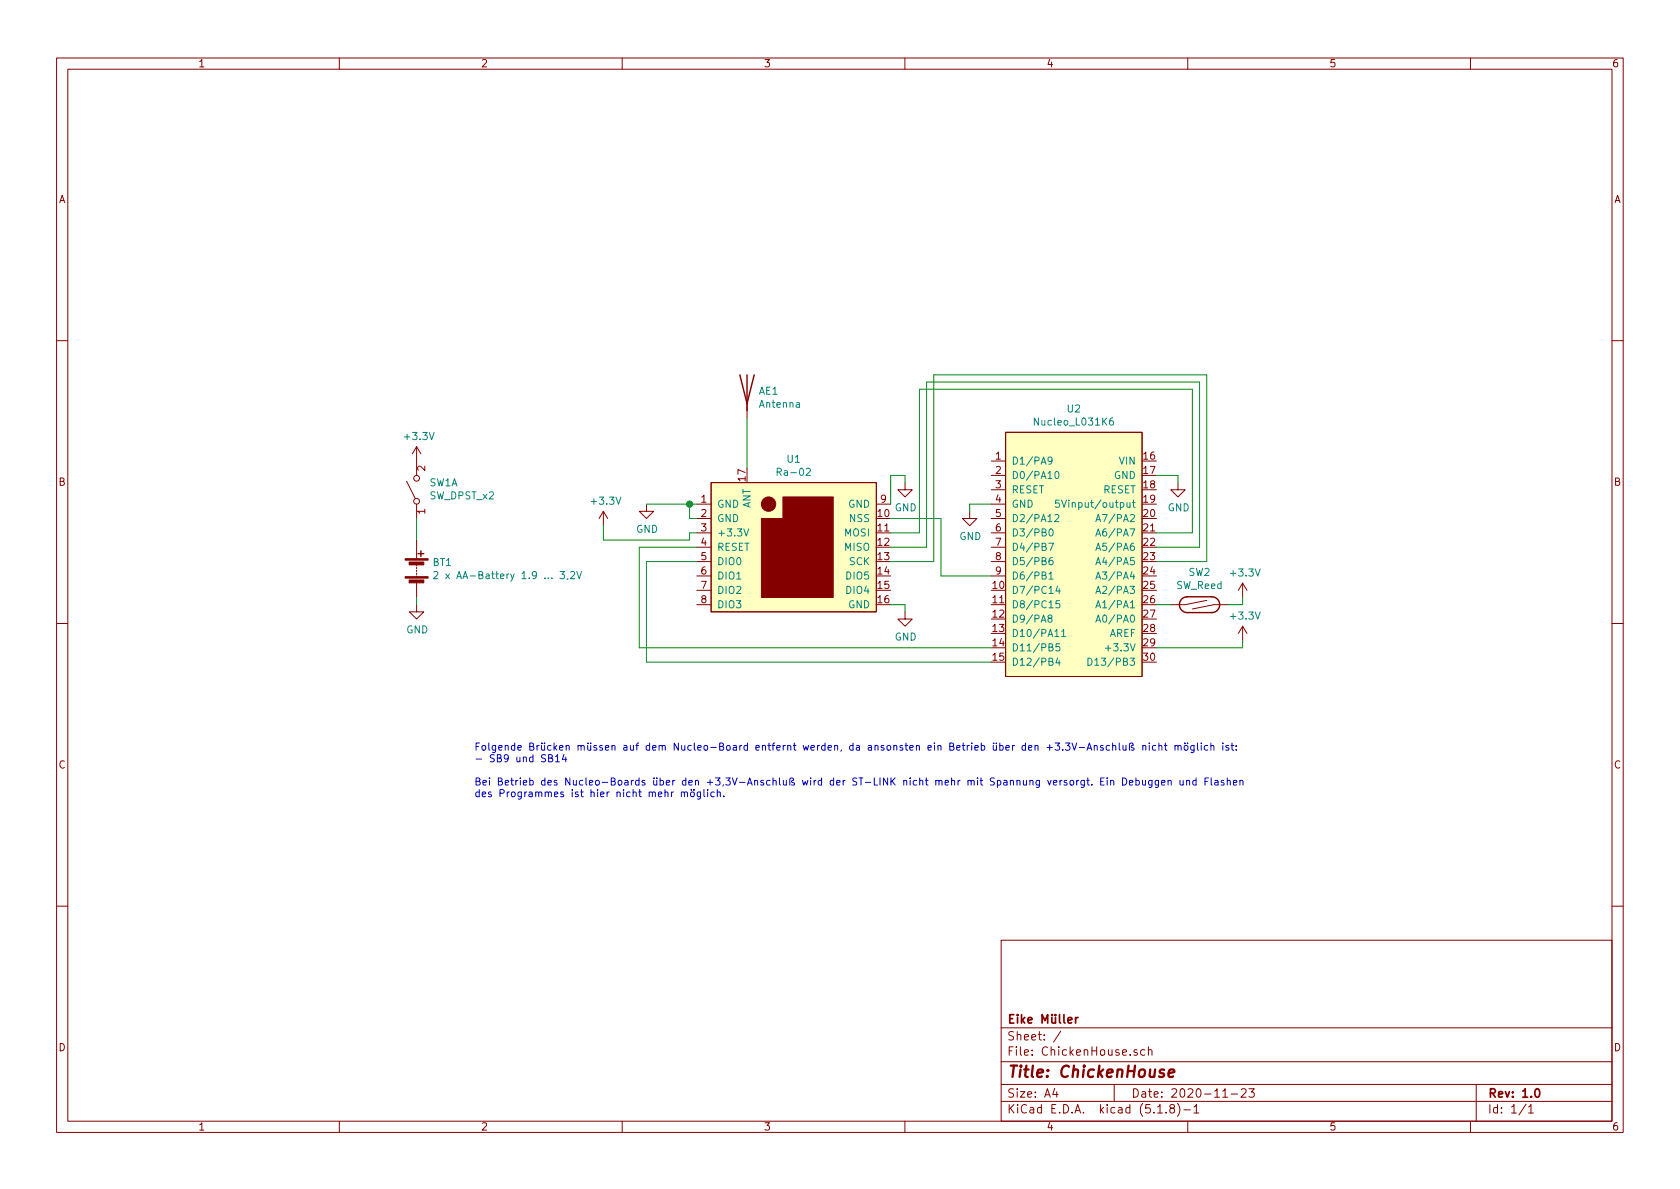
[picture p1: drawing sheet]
<svg xmlns="http://www.w3.org/2000/svg" width="297mm" height="210mm" viewBox="0 0 297 210" stroke-linecap="round" stroke-linejoin="round" font-family="sans-serif">
<g fill="none" stroke="#840000" stroke-width=".18">
<path d="M10 10.3h277v189.9h-277zM12 12.2h273v186.1h-273zM60 10.3v1.9M110 10.3v1.9M160 10.3v1.9M210 10.3v1.9M260 10.3v1.9M10 60.2h2M73.7 79v5.1M73.7 79l-.8 1.3M73.7 79l.7 1.3M132.1 71.4v2.5"/>
<path d="M177.8 76.4h24.1v43.2h-24.1zM285 60.2h2M71.9 85.1l1.5 3M73.7 89.1v2.6M73.7 95.5v3.3M73.7 99.8v.3M106.7 90.4l-.8 1.3M106.7 90.4v2.6M106.7 90.4l.7 1.3M114.3 89.1v1.3h1.3l-1.3 1.3-1.3-1.3h1.3M123.2 89.1h2.5M123.2 91.7h2.5"/>
<path d="M123.2 94.2h2.5M123.2 96.8h2.5M123.2 99.3h2.5M125.7 85.3h29.2v22.9h-29.2zM154.9 89.1h2.6M160 85.3v1.3h1.3l-1.3 1.3-1.3-1.3h1.3M171.4 90.4v1.3h1.3l-1.3 1.3-1.2-1.3h1.2M175.3 89.1h2.5M175.3 91.7h2.5M175.3 94.2h2.5M175.3 96.8h2.5M175.3 99.3h2.5"/>
<path d="M175.3 81.5h2.5M175.3 84.1h2.5M175.3 86.6h2.5M208.3 85.3v1.3h1.2l-1.2 1.3-1.3-1.3h1.3M10 110.3h2M73.7 106.9v1.3h1.2l-1.2 1.3-1.3-1.3h1.3M73.7 100.3v.3M73.7 100.8v.3M73.7 101.3v.3M73.7 101.8v.3M73.7 103.1v2.6M123.2 101.8h2.5"/>
<path d="M123.2 104.4h2.5M123.2 106.9h2.5M160 108.2v1.3h1.3l-1.3 1.2-1.3-1.2h1.3M175.3 101.8h2.5M213.4 106.2l-3.9 .7h-2.5M217.2 106.9h-2.6l-3.8 .8M219.7 110.7l-.8 1.3M219.7 103.1v2.6M219.7 110.7v2.6M219.7 110.7l.8 1.3M219.7 103.1l-.8 1.3M219.7 103.1l.8 1.3"/>
<path d="M285 110.3h2M10 160.2h2M177 166.3h108v32h-108zM285 160.2h2M60 198.3v1.9M110 198.3v1.9M160 198.3v1.9M177 194.8h108M177 191.8h108M177 187.8h108M177 181.8h108M186.5 192.5l-.4 1h1"/>
<path d="M186.8 193v1M187.6 182.3l-1.3 2M197 191.8v3M201 185.7l-.3-.1-.2 .2 .1 .2 .4 .2v.3h-.5M202.4 185.7l-.4-.1-.3 .3 .1 .6 .2 .1 .4-.1M203 185.7l.3-.1 .3 .1 .1 .9M203 185.1v1.5M204.7 196.8h.8M206.2 196.7v.1M207.1 196l-.3-.3 .2-.3a.48 .48 0 0 1 .6 .1l-.1 .4a.52 .52 0 0 0-.6 .2 .52 .52 0 0 0 .1 .6l.4 .1 .2-.1 .1-.4-.3-.3M208.2 195.1a1.71 1.71 0 0 1 0 2.3M209.3 196.3h1.2"/>
<path d="M210 198.3v1.9M211.1 195.8l.4-.5v1.5M211.1 196.8h.9M216.2 194h.8M217.7 193.5h1.1M219.5 192.7l.2-.2h.3l.3 .2v.3v.2l-.9 .8h.9M220.8 192.5h1l-.5 .6 .4 .1v.7l-.2 .1-.7-.1M260 198.3v1.9M261 191.8v6.5M269.8 195.2l-1.2 2M270.3 195.8l.4-.5v1.5M270.3 196.8h.8"/>
<circle cx="73.7" cy="88.6" r=".51"/>
<circle cx="73.7" cy="84.6" r=".51"/>
</g>
<path d="M190.2 179.9v1M190.6 179.9l-.4 .3M271.5 192.7l.2-.2a.81 .81 0 0 1 .6 .6 .81 .81 0 0 1-.3 .8l-.1 .1a.79 .79 0 0 1-.4-1.3z" fill="none" stroke="#840000" stroke-width=".3"/>
<path d="M206.6 189.8l1-.2v-.4h-.8l-.2 1 .2 .2 .6-.1" fill="none" stroke="#840000" stroke-width=".41"/>
<g fill="#ffffc2" stroke="#ffffc2" stroke-width=".18">
<path d="M125.7 85.3h29.2v22.9h-29.2z"/>
<path d="M177.8 76.4h24.1v43.2h-24.1z"/>
</g>
<g fill="#840000" stroke="#840000" stroke-width=".18">
<path d="M134.6 91.7h3.8v-3.8h8.9v17.8h-12.7z"/>
<path d="M71.6 102h4.1v.2h-4.1z"/>
<path d="M71.6 98.8h4.1v.3h-4.1z"/>
<path d="M72.3 102.6h2.6v.5h-2.6z"/>
<path d="M72.3 99.4h2.6v.5h-2.6z"/>
<circle cx="135.9" cy="89.1" r="1.27"/>
</g>
<g fill="none" stroke="#008484" stroke-width=".18">
<path d="M196.8 73.9h-.3a.79 .79 0 0 0-.1 1.3l.4-.1v-.6l-.4-.1-.2 .2M131.5 93.5l.5 1.3 .4-1.3M137.4 83.5l.6-.1 .2-.2-.1-.3-.2-.1h-.5v1.3M142.6 82.9l.5-.1 .2 .4-.1 .2-.7 .7h.8M185.4 96.1h.9l-.6 1.2M185.6 93.6l.2-.1a.67 .67 0 0 1 .4 .7 .67 .67 0 0 1-.4 .6l-.3-.2v-.3zM186 81.4l-.2 .2h-.3l-.2-.2v-.5l.2-.1h.3l.2 .3a.97 .97 0 0 1-.2 .9l-.4 .1M186.1 98.6l-.5 .1-.1 .5v.5l.2 .2 .4-.1 .1-.2-.1-.4-.4-.1-.2 .2M186.5 91.1l.5-.1 .2 .3v.2l-.8 .7h.8M186.6 83.5l.2-.1a.67 .67 0 0 1 .4 .6 .67 .67 0 0 1-.4 .6l-.2-.1-.1-.4zM187.3 88.4h-.6l-.1 .6 .5-.1 .3 .3v.3l-.3 .2-.5-.1M187.7 88.4l.4 1.3 .4-1.3"/>
<path d="M193.8 92.2l.4-1.2 .4 1.2M193.8 94.8l.4-1.3 .4 1.3M193.8 97.3l.4-1.2 .4 1.2M193.8 99.9l.4-1.3 .4 1.3M193.9 91.9h.6M193.9 94.4h.6M193.9 97h.6M193.9 99.5h.6M200.2 88.9h.5M200.4 88.4v1.1l.3 .2M76.7 101.2l.5-.1 .2 .3v.2l-.8 .7h.8M100.4 102.3l-.1 .2"/>
<path d="M100.9 101.2l.5-.1 .2 .3-.8 .9h.8M102 101.1l.4 1.2 .4-1.2M185.5 101.5l.3-.4v1.3M185.5 102.4h.7M185.5 109.3l-.2-.1v-.3l.2-.1h.4l.1 .4-.6 .2-.1 .1v.3l.2 .2h.4l.1-.2v-.4l-.2-.1M186.5 112.6h.7M187 103.6l-.3 .9h.8M187 116.3l-.3 .9h.8M187.3 104.1v.8M187.3 116.8v.8M187.4 106.2h-.7v.6l.2-.1 .5 .1v.6l-.2 .1-.5-.1M187.4 113.8h-.7v.6l.2-.1 .5 .1v.6l-.2 .1-.5-.1"/>
<path d="M187.7 111.7l.4-.4v1.3M187.7 112.6h.7M192.4 116.4a.64 .64 0 0 1 .7 .6 .64 .64 0 0 1-.7 .6zM193.8 102.4l.4-1.3 .4 1.3M193.8 104.9l.4-1.2 .4 1.2M193.8 107.5l.4-1.3 .4 1.3M193.8 110l.4-1.2 .4 1.2M193.9 102.1h.6M193.9 104.6h.6M193.9 107.1h.6M193.9 109.7h.6M195.5 114.6h.9"/>
</g>
<path d="M130.8 66.3l1.3 5.1 1.2-5.1M132.1 66.3v6.3M73.9 97.9h1M74.4 97.4v1M209.8 105.5h4.4a1.4 1.4 0 0 1 1.4 1.4 1.4 1.4 0 0 1-1.4 1.4h-4.3a1.4 1.4 0 0 1-1.4-1.4 1.4 1.4 0 0 1 1.4-1.4" fill="none" stroke="#840000" stroke-width=".25"/>
<g fill="none" stroke="#008400" stroke-width=".18">
<path d="M132.1 73.9v8.9M73.7 91.7v3.8M106.7 93v2.5h15.2v-1.3h1.3M114.3 89.1h8.9M121.9 89.1v2.6h1.3M123.2 96.8h-10.2v17.7h62.3M123.2 99.3h-8.9v17.8h61M157.5 94.2h5.1v-25.4h48.2v25.4h-6.3M157.5 96.8h6.3v-29.2h48.3v29.2h-7.6M157.5 99.3h7.6v-33h48.3v33h-8.9M157.5 91.7h8.9v10.1h8.9M160 85.3v-1.2h-2.5v5"/>
<path d="M175.3 89.1h-3.9v1.3M204.5 84.1h3.8v1.2M73.7 105.7v1.2M157.5 106.9h2.5v1.3M204.5 106.9h2.5M219.7 105.7v1.2h-2.5M219.7 113.3v1.2h-15.2"/>
</g>
<g fill="none" stroke="#0000c2" stroke-width=".18">
<path d="M97 134.1l.6-.1v-.4l-.6-.2v1.3h.5l.2-.2v-.2l-.3-.2M98.2 133.8l.4-.4v1.3M98.2 134.7h.7M99.7 133.4l-.3 .9h.8M100 133.9v.8M124.5 139.6v1.1l.1 .2M126.8 139.6v1.3M190.8 132.2h1M192.2 132.7l.4-1.3 .4 1.3M192.3 132.3h.6M193 138.7v.1M193.5 131.9l.1-.1 .4 .1v.8"/>
<path d="M193.5 131.8v.9M194.6 138.2h.4M195 131.9l-.3-.1-.1 .2v.2l.4 .1v.3h-.4M195.2 137.6h-.6v1.2h.6M195.8 137.6v.1M195.8 138v.8M196.2 131.9l-.4-.1-.2 .2 .1 .6h.5M196.4 138.1l.1-.1h.3l.1 .8M196.4 138v.8M196.7 131.9l.2-.1 .3 .1 .1 .8M196.7 131.4v1.3M197.9 131.4v1.1l.2 .2"/>
<path d="M198.5 137.6a.64 .64 0 0 1 .7 .6 .64 .64 0 0 1-.7 .6zM198.6 131.8v.8l.3 .1 .2-.2M199.1 131.8v.9M199.7 138.4l.6-.1-.1-.3h-.3l-.2 .2v.6h.5M200 132.6h.5v-.3l-.4-.1-.1-.2 .1-.1 .3-.1a.34 .34 0 0 0-.3-.4 .34 .34 0 0 0-.4 .2v1.1M200.8 138h.4l.2 .2-.1 .6h-.5M200.8 137.6v1.2M202 138l.1 .8h.3l.1-.1M202.1 131.9l.1-.1 .3 .1 .1 .8M202.1 131.8v.9M202.5 138v.8M203.2 131.4v.1"/>
<path d="M203.2 131.8v.9M203.7 138l-.1 1.1-.1 .2-.4-.1M203.7 138h-.4l-.2 .2 .1 .6h.5M204.3 131.9l-.3-.1-.2 .2 .1 .6h.4M204.8 138v1.1l-.2 .2-.3-.1M204.8 138h-.3l-.3 .2 .1 .6h.5M204.9 131.9l.2-.1 .3 .1v.8M204.9 131.4v1.3M205.4 138.4l.6-.1-.1-.3h-.3l-.2 .2v.6h.5M205.9 131.8h.4M206 131.4v1.1l.3 .2M206.5 138.1l.2-.1h.3l.1 .8"/>
<path d="M206.5 138v.8M207.7 131.9l.2-.1 .3 .1 .1 .8M207.7 131.8v.9M208.3 132l.2-.2 .3 .1v.8M208.6 138l.1 .8h.3l.2-.1M209.2 138v.8M209.4 131.9l.2-.1 .4 .1v.5l-.1 .2-.3 .1-.2-.2zM209.5 131.4v.1M209.8 138.1l.2-.1h.3v.8M209.8 138v.8M210 131.4v.1M211.1 131.8v1.2l-.2 .1-.3-.1"/>
<path d="M211.1 131.9l-.3-.1-.3 .2 .1 .6h.5M211.5 138h-.4l-.2 .2 .1 .6h.5M211.5 137.6v1.2M211.7 131.4v1.1l.2 .2M212.4 131.4v.1M212.4 131.8v.9M213.1 138.2h.4M213.5 131.9l-.3-.1-.3 .2 .2 .6h.4M213.7 137.6h-.6v1.2M214.1 131.9l.2-.1 .3 .1v.8M214.1 131.4v1.3M214.1 137.6v1.1l.2 .1"/>
<path d="M214.8 138h.5l.1 .8M215.4 138.3h-.5l-.1 .2v.3h.6M216.2 131.4v.1M216.2 131.8v.9M216.4 138h-.3l-.2 .2 .1 .1 .4 .2v.3h-.5M217 138.1l.2-.1h.3v.8M217 137.6v1.2M217.2 131.9l-.3-.1-.2 .2 .1 .2 .4 .1v.3h-.5M217.7 131.8h.4M217.8 131.4v1.1l.3 .2M218.1 138.4l.6-.1-.1-.3h-.3l-.2 .2v.6h.5M218.6 132.5v.2"/>
<path d="M218.6 131.9v.1M219.2 138.1l.2-.1h.3l.1 .8M219.2 138v.8M120.5 140.2l.1-.2 .4 .1v.8M120.5 140v.9M121 140.2l.2-.2 .3 .1 .1 .8M122.2 140.1l.3-.1 .2 .2v.6l-.3 .1-.3-.2zM123.9 140l-.1 1.2-.2 .1-.3-.1M123.9 140.1l-.4-.1-.2 .3 .1 .5h.5M125.1 140v.9M126.3 140.1l-.4-.1-.2 .3 .1 .5h.5M126.8 140.2l.2-.2 .3 .1 .1 .8"/>
<path d="M128 140.8v.1"/>
</g>
<circle cx="121.9" cy="89.1" r=".51" fill="#008400" stroke="#008400" stroke-width=".25"/>
<text font-size="2.8" fill="#840000" x="178" y="190.5">Title: ChickenHouse</text>
<g font-size="2.1" fill="#840000">
<text x="178" y="184">Sheet: /</text>
<text x="178" y="181">Eike Müller</text>
<text x="178" y="186.7">File: ChickenHouse.sch</text>
<text x="178" y="196.9">KiCad E.D.A. kicad (5.1.8)-1</text>
<text x="178" y="194.1">Size: A4</text>
<text x="200" y="194.1">Date: 2020-11-23</text>
<text x="263" y="194.1">Rev: 1.0</text>
<text x="263" y="196.9">Id: 1/1</text>
</g>
<g font-size="1.8" fill="#840000">
<text x="35" y="11.9">1</text>
<text x="85" y="11.9">2</text>
<text x="135" y="11.9">3</text>
<text x="185" y="11.9">4</text>
<text x="235" y="11.9">5</text>
<text x="285" y="11.9">6</text>
<text x="10.4" y="35.9">A</text>
<text x="285.4" y="35.9">A</text>
<text x="75.2" y="83.3" transform="rotate(-90 75.2 83.3)">2</text>
<text x="176" y="81.3">1</text>
<text x="176" y="83.8">2</text>
<text x="202.2" y="81.3">16</text>
<text x="202.2" y="83.8">17</text>
<text x="10.4" y="85.9">B</text>
<text x="124" y="88.9">1</text>
<text x="131.8" y="85" transform="rotate(-90 131.8 85)">17</text>
<text x="155.7" y="88.9">9</text>
<text x="176" y="86.4">3</text>
<text x="176" y="88.9">4</text>
<text x="202.2" y="86.4">18</text>
<text x="202.2" y="88.9">19</text>
<text x="285.4" y="85.9">B</text>
<text x="75.2" y="90.9" transform="rotate(-90 75.2 90.9)">1</text>
<text x="124" y="91.4">2</text>
<text x="124" y="94">3</text>
<text x="155.2" y="91.4">10</text>
<text x="155.2" y="94">11</text>
<text x="176" y="91.4">5</text>
<text x="176" y="94">6</text>
<text x="202.2" y="91.4">20</text>
<text x="202.2" y="94">21</text>
<text x="124" y="96.5">4</text>
<text x="124" y="99.1">5</text>
<text x="124" y="101.6">6</text>
<text x="155.2" y="96.5">12</text>
<text x="155.2" y="99.1">13</text>
<text x="155.2" y="101.6">14</text>
<text x="176" y="96.5">7</text>
<text x="176" y="99.1">8</text>
<text x="176" y="101.6">9</text>
<text x="202.2" y="96.5">22</text>
<text x="202.2" y="99.1">23</text>
<text x="202.2" y="101.6">24</text>
<text x="124" y="104.1">7</text>
<text x="124" y="106.7">8</text>
<text x="155.2" y="104.1">15</text>
<text x="155.2" y="106.7">16</text>
<text x="175.6" y="104.1">10</text>
<text x="175.6" y="106.7">11</text>
<text x="202.2" y="104.1">25</text>
<text x="202.2" y="106.7">26</text>
<text x="175.6" y="109.2">12</text>
<text x="175.6" y="111.8">13</text>
<text x="202.2" y="109.2">27</text>
<text x="202.2" y="111.8">28</text>
<text x="175.6" y="114.3">14</text>
<text x="175.6" y="116.8">15</text>
<text x="202.2" y="114.3">29</text>
<text x="202.2" y="116.8">30</text>
<text x="10.4" y="135.9">C</text>
<text x="285.4" y="135.9">C</text>
<text x="10.4" y="185.9">D</text>
<text x="285.4" y="185.9">D</text>
<text x="35" y="199.9">1</text>
<text x="85" y="199.9">2</text>
<text x="135" y="199.9">3</text>
<text x="185" y="199.9">4</text>
<text x="235" y="199.9">5</text>
<text x="285" y="199.9">6</text>
</g>
<g font-size="1.8" fill="#008484">
<text x="134.2" y="69.8">AE1</text>
<text x="71.7" y="77.8">+3.3V</text>
<text x="134.4" y="72.1">Antenna</text>
<text x="183.3" y="75.3">Nucleo_L031K6</text>
<text x="188.7" y="72.9">U2</text>
<text x="139.2" y="81.8">U1</text>
<text x="178.8" y="82.2">D1/PA9</text>
<text x="198" y="82.2">VIN</text>
<text x="75.9" y="86">SW1A</text>
<text x="76" y="88.3">SW_DPST_x2</text>
<text x="104.7" y="89.2">+3.3V</text>
<text x="126.7" y="89.8">GND</text>
<text x="132.7" y="90" transform="rotate(-90 132.7 90)">ANT</text>
<text x="137.9" y="84.1">Ra-02</text>
<text x="150" y="89.8">GND</text>
<text x="178.8" y="84.7">D0/PA10</text>
<text x="178.8" y="87.2">RESET</text>
<text x="178.8" y="89.8">GND</text>
<text x="188.4" y="89.8">5Vinput/output</text>
<text x="195" y="87.2">RESET</text>
<text x="197" y="84.7">GND</text>
<text x="112.5" y="94.2">GND</text>
<text x="126.7" y="92.3">GND</text>
<text x="126.7" y="94.9">+3.3V</text>
<text x="149.4" y="94.9">MOSI</text>
<text x="150.3" y="92.3">NSS</text>
<text x="158.2" y="90.4">GND</text>
<text x="169.6" y="95.5">GND</text>
<text x="178.8" y="92.3">D2/PA12</text>
<text x="178.8" y="94.9">D3/PB0</text>
<text x="194.7" y="92.3">A7/PA2</text>
<text x="194.7" y="94.9">A6/PA7</text>
<text x="206.5" y="90.4">GND</text>
<text x="76.5" y="100.1">BT1</text>
<text x="126.7" y="97.4">RESET</text>
<text x="126.7" y="99.9">DIO0</text>
<text x="149.4" y="97.4">MISO</text>
<text x="150.2" y="99.9">SCK</text>
<text x="178.8" y="97.4">D4/PB7</text>
<text x="178.8" y="99.9">D5/PB6</text>
<text x="194.7" y="97.4">A5/PA6</text>
<text x="194.7" y="99.9">A4/PA5</text>
<text x="210.2" y="101.8">SW2</text>
<text x="217.8" y="101.9">+3.3V</text>
<text x="79.1" y="102.4">2 x AA-Battery 1.9 ... 3,2V</text>
<text x="126.7" y="102.5">DIO1</text>
<text x="126.7" y="105">DIO2</text>
<text x="126.7" y="107.6">DIO3</text>
<text x="149.8" y="102.5">DIO5</text>
<text x="149.8" y="105">DIO4</text>
<text x="150" y="107.6">GND</text>
<text x="178.8" y="105">D7/PC14</text>
<text x="178.8" y="107.6">D8/PC15</text>
<text x="178.8" y="102.5">D6/PB1</text>
<text x="194.7" y="102.5">A3/PA4</text>
<text x="194.7" y="105">A2/PA3</text>
<text x="194.7" y="107.6">A1/PA1</text>
<text x="208" y="104.2">SW_Reed</text>
<text x="71.8" y="112">GND</text>
<text x="158.2" y="113.3">GND</text>
<text x="178.8" y="110.1">D9/PA8</text>
<text x="178.8" y="112.6">D10/PA11</text>
<text x="194.7" y="110.1">A0/PA0</text>
<text x="196.1" y="112.6">AREF</text>
<text x="217.8" y="109.6">+3.3V</text>
<text x="178.8" y="115.2">D11/PB5</text>
<text x="178.8" y="117.7">D12/PB4</text>
<text x="193.7" y="117.7">D13/PB3</text>
<text x="196.2" y="115.2">+3.3V</text>
</g>
<g font-size="1.8" fill="#0000c2">
<text x="83.8" y="132.7">Folgende Brücken müssen auf dem Nucleo-Board entfernt werden, da ansonsten ein Betrieb über den +3.3V-Anschluß nicht möglich ist:</text>
<text x="83.8" y="134.8">- SB9 und SB14</text>
<text x="83.8" y="138.9">Bei Betrieb des Nucleo-Boards über den +3,3V-Anschluß wird der ST-LINK nicht mehr mit Spannung versorgt. Ein Debuggen und Flashen</text>
<text x="83.8" y="141">des Programmes ist hier nicht mehr möglich.</text>
</g>
</svg>
